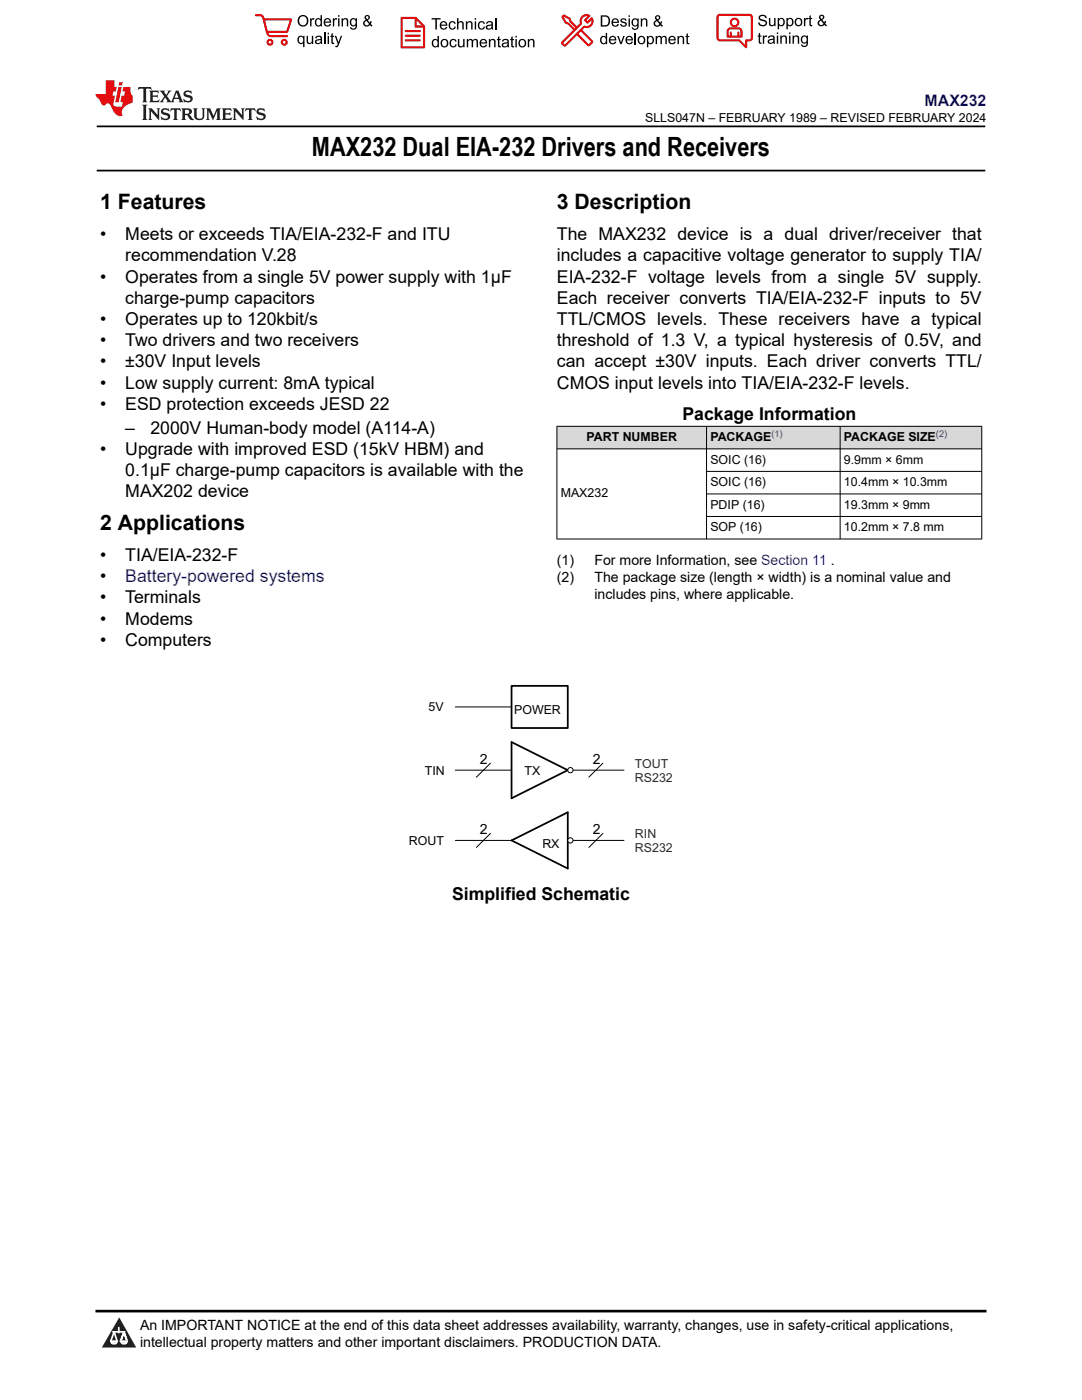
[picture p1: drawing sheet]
<svg xmlns="http://www.w3.org/2000/svg" width="216mm" height="279mm" viewBox="0 0 216 279" stroke-linecap="round" stroke-linejoin="round" font-family="sans-serif">
<path d="M19.3 25.2h177.3M19.3 34h177.3" fill="none" stroke="#000" stroke-width=".35"/>
<g fill="#d8d8d8">
<path d="M111.1 85.1h84.8v4.5h-84.8z" fill-rule="evenodd"/>
<path d="M111.2 85.1h29.7v4.4h-29.7z" fill-rule="evenodd"/>
<path d="M141 85.1h26.6v4.4h-26.6z" fill-rule="evenodd"/>
<path d="M167.7 85.1h28.1v4.4h-28.1z" fill-rule="evenodd"/>
</g>
<path d="M111.1 85.1h84.9M111.1 89.6h84.9M111.1 85v22.6M141 85v22.6M141 94.1h55M141 98.6h55M167.6 85v22.6M195.9 85v22.6M141 103.1h55M196 107.6h-84.9" fill="none" stroke="#000" stroke-width=".2"/>
<path d="M102.1 148.1l11.2 5.6-11.2 5.6zM102.1 167.7l11.2-5.6v11.2z" fill="none" stroke="#000" stroke-width=".35"/>
<path d="M102.1 136.9h11.2v8.4h-11.2z" fill-rule="evenodd" fill="#fff"/>
<path d="M102.1 136.9h11.2v8.4h-11.2z" fill="none" stroke="#000" stroke-width=".35"/>
<path d="M90.9 141.1h11.2M90.9 153.7h11.2M97.9 152.3l-2.8 2.8M113.3 153.7h11.2M120.3 152.3l-2.8 2.8M90.9 167.7h11.2M97.9 166.3l-2.8 2.8M113.3 167.7h11.2M120.3 166.3l-2.8 2.8" fill="none" stroke="#000" stroke-width=".2"/>
<circle cx="113.8" cy="153.7" r=".53" fill="#fff"/>
<circle cx="113.8" cy="153.7" r=".53" fill="none" stroke="#000" stroke-width=".2"/>
<circle cx="113.8" cy="167.7" r=".53" fill="#fff"/>
<circle cx="113.8" cy="167.7" r=".53" fill="none" stroke="#000" stroke-width=".2"/>
<path d="M0 0h215.9v23.8h-215.9z" fill-rule="evenodd" fill="#fff"/>
<path d="M27.7 17.4l-.2 .6 .5-.3h.6v.1v2.2l-.2 .4h1l-.2-.4v-2.2v-.1h.5l.5 .3-.1-.6zM29.8 18.1l.2 .4v1.5l-.2 .4h1.9l.1-.6a1.08 1.08 0 0 1-1.3 .2v-.7h.6l.4 .2v-.6l-.4 .2h-.6v-.6l.2-.1a1 1 0 0 1 1 .2l-.1-.5zM31.8 18.1l1 1.1-1 1.2h.9l-.2-.2 .4-.7 .5 .7-.2 .2h1.6l-.2-.2 .1-.4h1l.1 .4-.1 .2h.9l-.2-.3-.8-2h-.5l-1 2.2-.8-1.1 .9-1.1h-.8l.2 .2-.5 .7-.3-.7 .1-.2zM35.2 18.5l.4 1h-.8zM36.8 18.2a.65 .65 0 0 0-.2 .7 .65 .65 0 0 0 .6 .5l.7 .2 .1 .2a.79 .79 0 0 1-.7 .4 .79 .79 0 0 1-.7-.5l.1 .7 .2-.1a.93 .93 0 0 0 1.1 .1 .93 .93 0 0 0 .4-1 1.46 1.46 0 0 0-1.2-.6l-.1-.3a1.09 1.09 0 0 1 1.2 .2l-.2-.6-.1 .1-.6-.2zM28.4 20.9l.2 .4v2.3l-.2 .3h1l-.2-.3v-2.3l.2-.4zM29.6 21.6l.2 .4v1.6l-.2 .3h.8l-.3-.3v-1.4l1.7 1.8v-2l.2-.4h-.8l.2 .2 .1 1.1-1.2-1.3zM32.3 21.8a.65 .65 0 0 0-.2 .7 .65 .65 0 0 0 .7 .4l.6 .2 .1 .2a.79 .79 0 0 1-.7 .4 .79 .79 0 0 1-.7-.5l.1 .7 .2-.1a.93 .93 0 0 0 1.1 .1 .93 .93 0 0 0 .4-.9 1.46 1.46 0 0 0-1.2-.6l-.1-.4a1.09 1.09 0 0 1 1.2 .2l-.2-.6-.1 .1-.6-.1zM34.1 21.6l-.1 .7a.63 .63 0 0 1 .7-.4l.1 1.7-.3 .3h1l-.2-.3v-1.7a.66 .66 0 0 1 .8 .4l-.1-.7zM36.2 21.6l.2 .4v1.6l-.2 .3h.9l-.2-.2v-.7h.5l.1 .2a.79 .79 0 0 0 1.2 .6l-1-.9a.61 .61 0 0 0 .6-.6 .61 .61 0 0 0-.5-.6zM36.9 21.9h.2a.47 .47 0 0 1 .5 .1 .47 .47 0 0 1 .1 .5l-.2 .2h-.6zM38.5 21.6l.2 .2a2.27 2.27 0 0 0 .4 2 1.04 1.04 0 0 0 1.7-.7v-1.3l.2-.2h-.8l.2 .4v1.1a.6 .6 0 0 1-.6 .6 .6 .6 0 0 1-.6-.6v-1.1l.3-.4zM41.1 21.6l.2 .4v1.6l-.2 .3h.7l-.2-.3v-1.5l.9 1.9 .8-1.9v1.5l-.2 .3h1l-.3-.3v-1.6l.3-.4h-.8l-.7 1.5-.7-1.5zM44.3 21.6l.2 .4v1.6l-.2 .3h1.9l.1-.5a1.09 1.09 0 0 1-1.3 .1v-.6h.6l.4 .1v-.6l-.4 .2h-.6v-.6l.2-.1a1.01 1.01 0 0 1 1 .3l-.1-.6zM46.4 21.6l.3 .4v1.6l-.3 .3h.8l-.2-.3v-1.4l1.6 1.8v-2l.2-.4h-.7l.2 .2v1.1l-1.2-1.3zM49 21.6l-.1 .7a.63 .63 0 0 1 .8-.4v1.7l-.3 .3h1l-.2-.3v-1.7a.66 .66 0 0 1 .8 .4l-.1-.7zM51.4 21.8a.65 .65 0 0 0-.2 .7 .65 .65 0 0 0 .6 .4l.6 .2 .2 .2a.79 .79 0 0 1-.8 .4 .79 .79 0 0 1-.6-.5l.1 .7 .2-.1a.93 .93 0 0 0 1 .1 .93 .93 0 0 0 .5-.9 1.46 1.46 0 0 0-1.3-.6l-.1-.4a1.09 1.09 0 0 1 1.3 .2l-.2-.6-.2 .1-.5-.1z" fill="#231f20"/>
<path d="M21.1 16v2.8h-2.1l.1 .3 .9 1a.95 .95 0 0 0 .9 .9 .59 .59 0 0 1 .6-.4 .59 .59 0 0 1 .5 .4l.4 .8a1.59 1.59 0 0 0 2.1 1.3 1.61 1.61 0 0 1 1-2.2l1-.4-.1-1.5a1.59 1.59 0 0 1-.4-1.6h-1.4l-.2 .9h.5l-.1 .8h-.5l-.2 1v.2l.4 .1-.2 .9h-.6a.73 .73 0 0 1-1.1-.7l.3-1.5h-.5l.2-.8h.5l.2-.9h-.5v-1.4zM23.6 17.4l-.6 3h.7l.6-3zM23.8 16.4l-.1 .7h.7l.1-.7z" fill="#ed1c24"/>
<g fill="#000">
<path d="M59.4 4.2a1.12 1.12 0 0 1 2.2 0 1.12 1.12 0 0 1-2.2 0zM59.9 3.5a.89 .89 0 0 0-.1 1.1 .89 .89 0 0 0 1.1 .4 .88 .88 0 0 0 .3-1.3 .88 .88 0 0 0-1.3-.2z" fill-rule="evenodd"/>
<path d="M59.5 7.3l.5-.2 .5 .3v-.3h.3v2.3h-.3v-.8a.74 .74 0 0 1-1 0 .74 .74 0 0 1-.1-1zM59.8 7.5a.57 .57 0 0 0-.2 .7 .57 .57 0 0 0 .8 .2 .57 .57 0 0 0 .1-.7 .57 .57 0 0 0-.7-.2z" fill-rule="evenodd"/>
<path d="M61.9 3.6h.2v.3l.2-.2 .3-.1 .2 .1-.1 .3a.36 .36 0 0 0-.5 0 .36 .36 0 0 0 0 .4v.9h-.3z" fill-rule="evenodd"/>
<path d="M61.2 7.1h.3v.9a.41 .41 0 0 0 .4 .6 .41 .41 0 0 0 .3-.6v-.9h.3v1.7h-.2v-.3a.58 .58 0 0 1-.7 .3 .58 .58 0 0 1-.4-.6z" fill-rule="evenodd"/>
<path d="M63 3.8l.5-.2 .5 .2v-.8h.2v2.3h-.2v-.2a.75 .75 0 0 1-1-.1 .75 .75 0 0 1-.1-1zM63.2 4a.57 .57 0 0 0-.1 .7 .57 .57 0 0 0 .8 .2 .57 .57 0 0 0 .1-.7 .57 .57 0 0 0-.8-.2z" fill-rule="evenodd"/>
<path d="M63 7.3a.74 .74 0 0 1 1-.1 .74 .74 0 0 1 .3 .9v.7h-.3v-.2a.57 .57 0 0 1-.8 .2 .57 .57 0 0 1-.2-.8l1-.3a.41 .41 0 0 0-.4-.4 .41 .41 0 0 0-.4 .4l-.3-.1zM63.2 8.2a.35 .35 0 0 0 .2 .5 .35 .35 0 0 0 .5-.3l.1-.4z" fill-rule="evenodd"/>
<path d="M65.4 6.5h.3v.3h-.3zM65.4 7.1h.3v1.7h-.3z" fill-rule="evenodd"/>
<path d="M64.8 3.8a.76 .76 0 0 1 .9-.1 .76 .76 0 0 1 .4 .8h-1.2a.47 .47 0 0 0 .3 .6 .47 .47 0 0 0 .6-.4l.3 .1a.82 .82 0 0 1-1.3 .3 .82 .82 0 0 1 0-1.3zM65 4l-.1 .3h.9l-.3-.4z" fill-rule="evenodd"/>
<path d="M66.4 3.6h.3v.3l.1-.2 .4-.1 .1 .1-.1 .3a.36 .36 0 0 0-.4 0 .36 .36 0 0 0-.1 .4v.9h-.3z" fill-rule="evenodd"/>
<path d="M66.1 6.7l.3-.1v.5h.3v.3h-.3v.9l.1 .2h.2v.3a.41 .41 0 0 1-.4-.1 .41 .41 0 0 1-.2-.4v-.9h-.2v-.3h.2z" fill-rule="evenodd"/>
<path d="M66.8 7.1h.3l.4 1.4 .5-1.4h.3l-.6 1.7a.57 .57 0 0 1-.8 .6v-.3a.37 .37 0 0 0 .5-.3z" fill-rule="evenodd"/>
<path d="M67.5 3h.2v.3h-.2zM67.5 3.6h.2v1.7h-.2z" fill-rule="evenodd"/>
<path d="M68.2 3.6h.2v.3a.58 .58 0 0 1 .7-.3 .58 .58 0 0 1 .4 .7v1h-.3v-1a.4 .4 0 0 0-.4-.5 .4 .4 0 0 0-.4 .6v.9h-.2z" fill-rule="evenodd"/>
<path d="M70 3.8l.5-.2 .5 .2v-.2h.2v1.5a.71 .71 0 0 1-.5 .8 .71 .71 0 0 1-.8-.5h.2a.46 .46 0 0 0 .6 .3 .46 .46 0 0 0 .3-.6 .78 .78 0 0 1-1.1-.2 .78 .78 0 0 1 .1-1.1zM70.2 4a.53 .53 0 0 0-.1 .8 .53 .53 0 0 0 .8 0 .54 .54 0 0 0 0-.7 .54 .54 0 0 0-.7-.1z" fill-rule="evenodd"/>
<path d="M72.9 3.1a.53 .53 0 0 1 .8 .1 .53 .53 0 0 1-.3 .8l.4 .5 .1-.3 .3 .1-.2 .5 .3 .3-.2 .2-.3-.3a.71 .71 0 0 1-1.2 .1 .71 .71 0 0 1 .4-1.1l-.3-.5zM73 3.5a.3 .3 0 0 0 .6 0 .3 .3 0 0 0-.6 0zM72.9 4.3a.45 .45 0 0 0 0 .7 .45 .45 0 0 0 .7-.2l-.5-.6z" fill-rule="evenodd"/>
<path d="M86.1 3.6h1.8v.3h-.7v2h-.3v-2h-.8z" fill-rule="evenodd"/>
<path d="M86.3 8l.5-.2 .5 .2v-.8h.3v2.2h-.3v-.2a.76 .76 0 0 1-1 0 .76 .76 0 0 1-.1-1zM86.6 8.1a.58 .58 0 0 0-.2 .8 .58 .58 0 0 0 .8 .2 .58 .58 0 0 0 .1-.8 .58 .58 0 0 0-.7-.2z" fill-rule="evenodd"/>
<path d="M88.2 7.9a.81 .81 0 0 1 1.1 .2 .81 .81 0 0 1-.2 1.1 .81 .81 0 0 1-1.1-.1l-.1-.8zM88.3 8.1a.57 .57 0 0 0 0 .9 .57 .57 0 0 0 .8 0 .57 .57 0 0 0 0-.8 .57 .57 0 0 0-.8-.1z" fill-rule="evenodd"/>
<path d="M88 4.4a.77 .77 0 0 1 .9-.1 .77 .77 0 0 1 .4 .8h-1.3a.48 .48 0 0 0 .4 .6 .48 .48 0 0 0 .6-.3h.3a.83 .83 0 0 1-1.3 .4 .83 .83 0 0 1 0-1.4zM88.2 4.6l-.2 .3h1l-.3-.4z" fill-rule="evenodd"/>
<path d="M89.7 4.4a.7 .7 0 0 1 1.2 .3l-.2 .1a.45 .45 0 0 0-.6-.3 .45 .45 0 0 0-.3 .6 .45 .45 0 0 0 .3 .6 .45 .45 0 0 0 .6-.4h.3a.76 .76 0 0 1-1.1 .6 .76 .76 0 0 1-.3-1.1z" fill-rule="evenodd"/>
<path d="M89.9 8a.7 .7 0 0 1 1.2 .3h-.3a.45 .45 0 0 0-.5-.3 .45 .45 0 0 0-.3 .6 .45 .45 0 0 0 .3 .6 .45 .45 0 0 0 .6-.4l.2 .1a.76 .76 0 0 1-1 .5 .76 .76 0 0 1-.4-1.1z" fill-rule="evenodd"/>
<path d="M91.2 3.6h.3v.8a.59 .59 0 0 1 .7-.2 .59 .59 0 0 1 .3 .7v1h-.2v-1a.4 .4 0 0 0-.5-.4 .4 .4 0 0 0-.3 .5v.9h-.3z" fill-rule="evenodd"/>
<path d="M91.4 7.8h.2v.9a.41 .41 0 0 0 .5 .5 .41 .41 0 0 0 .3-.5v-.9h.3v1.6h-.3v-.2a.58 .58 0 0 1-.7 .3 .58 .58 0 0 1-.3-.7z" fill-rule="evenodd"/>
<path d="M93 4.2h.2v.3a.59 .59 0 0 1 .7-.3 .59 .59 0 0 1 .4 .7v1h-.3v-1a.41 .41 0 0 0-.4-.5 .41 .41 0 0 0-.4 .6v.9h-.2z" fill-rule="evenodd"/>
<path d="M93.1 7.8h.3v.2a.56 .56 0 0 1 1 0 .54 .54 0 0 1 .6-.2 .54 .54 0 0 1 .4 .5v1.1h-.3v-1a.34 .34 0 0 0-.3-.4 .34 .34 0 0 0-.4 .3v1.1h-.3v-1a.38 .38 0 0 0-.5-.4 .38 .38 0 0 0-.2 .6v.8h-.3z" fill-rule="evenodd"/>
<path d="M94.7 3.6h.3v.3h-.3zM94.7 4.2h.3v1.7h-.3z" fill-rule="evenodd"/>
<path d="M95.5 4.4a.7 .7 0 0 1 1.3 .3l-.3 .1a.45 .45 0 0 0-.6-.3 .45 .45 0 0 0-.3 .6 .45 .45 0 0 0 .3 .6 .45 .45 0 0 0 .6-.4h.3a.76 .76 0 0 1-1.1 .6 .76 .76 0 0 1-.3-1.1z" fill-rule="evenodd"/>
<path d="M95.9 8a.77 .77 0 0 1 .9-.2 .77 .77 0 0 1 .4 .9h-1.2a.48 .48 0 0 0 .3 .5 .48 .48 0 0 0 .6-.3h.3a.83 .83 0 0 1-1.3 .4 .83 .83 0 0 1 0-1.3zM96.1 8.1l-.1 .4h.9l-.2-.5z" fill-rule="evenodd"/>
<path d="M97.5 7.8h.3v.2a.59 .59 0 0 1 .7-.2 .59 .59 0 0 1 .4 .6v1h-.3v-1a.41 .41 0 0 0-.5-.4 .41 .41 0 0 0-.3 .5v.9h-.3z" fill-rule="evenodd"/>
<path d="M97.1 4.4a.74 .74 0 0 1 1-.1 .74 .74 0 0 1 .3 .9v.7h-.3v-.2a.59 .59 0 0 1-.8 .2 .59 .59 0 0 1-.3-.8l1.1-.3a.42 .42 0 0 0-.4-.4 .42 .42 0 0 0-.5 .4l-.2-.1zM97.3 5.3a.36 .36 0 0 0 .2 .5 .36 .36 0 0 0 .5-.2l.1-.5z" fill-rule="evenodd"/>
<path d="M99.4 7.4l.2-.2v.6h.3v.2h-.3v1l.1 .2h.2l.1 .2a.41 .41 0 0 1-.5 0 .41 .41 0 0 1-.1-.4v-1h-.2v-.2h.2z" fill-rule="evenodd"/>
<path d="M100.3 8a.74 .74 0 0 1 .9-.2 .74 .74 0 0 1 .3 .9l.1 .7h-.3v-.2a.59 .59 0 0 1-.8 .3 .59 .59 0 0 1-.3-.8l1-.3a.42 .42 0 0 0-.3-.4 .42 .42 0 0 0-.5 .3h-.3zM100.5 8.8a.36 .36 0 0 0 .1 .5 .36 .36 0 0 0 .5-.2l.2-.5z" fill-rule="evenodd"/>
<path d="M102 7.4l.3-.2v.6h.3v.2h-.3v1l.1 .2h.2v.2a.41 .41 0 0 1-.5 0 .41 .41 0 0 1-.1-.4v-1h-.2v-.2h.2z" fill-rule="evenodd"/>
<path d="M102.8 7.2h.3v.3h-.3zM102.8 7.8h.3v1.6h-.3z" fill-rule="evenodd"/>
<path d="M103.7 7.9a.81 .81 0 0 1 1.1 .2 .81 .81 0 0 1-.1 1.1 .81 .81 0 0 1-1.2-.1v-.8zM103.9 8.1a.57 .57 0 0 0-.1 .9 .57 .57 0 0 0 .8 0 .57 .57 0 0 0 0-.8 .57 .57 0 0 0-.7-.1z" fill-rule="evenodd"/>
<path d="M105.3 7.8h.3v.2a.59 .59 0 0 1 .7-.2 .59 .59 0 0 1 .4 .6v1h-.3v-1a.41 .41 0 0 0-.5-.4 .41 .41 0 0 0-.3 .5v.9h-.3z" fill-rule="evenodd"/>
<path d="M119.9 3.1h.7a1.12 1.12 0 0 1 1.1 1.1 1.12 1.12 0 0 1-1 1.1h-.8zM120.2 3.3v1.7h.4a.86 .86 0 0 0 .8-.8 .86 .86 0 0 0-.8-.9z" fill-rule="evenodd"/>
<path d="M119.9 7.4l.5-.3 .5 .3v-.8h.2v2.2h-.2v-.2a.75 .75 0 0 1-1 0 .75 .75 0 0 1-.1-1zM120.1 7.5a.57 .57 0 0 0-.1 .8 .57 .57 0 0 0 .8 .2 .57 .57 0 0 0 .1-.8 .57 .57 0 0 0-.8-.2z" fill-rule="evenodd"/>
<path d="M121.7 7.4a.76 .76 0 0 1 .9-.2 .76 .76 0 0 1 .4 .9h-1.2a.47 .47 0 0 0 .3 .5 .47 .47 0 0 0 .6-.3h.3a.82 .82 0 0 1-1.3 .4 .82 .82 0 0 1 0-1.3zM121.9 7.5l-.1 .3h.9l-.3-.4z" fill-rule="evenodd"/>
<path d="M122.2 3.9a.76 .76 0 0 1 .9-.2 .76 .76 0 0 1 .4 .9h-1.2a.47 .47 0 0 0 .4 .5 .47 .47 0 0 0 .5-.3h.3a.82 .82 0 0 1-1.3 .4 .82 .82 0 0 1 0-1.3zM122.5 4l-.2 .3h.9l-.2-.4z" fill-rule="evenodd"/>
<path d="M123.9 3.8a.71 .71 0 0 1 1.1 .3h-.2a.32 .32 0 0 0-.4-.3 .32 .32 0 0 0-.3 .4h.1a.75 .75 0 0 1 .9 .8 .72 .72 0 0 1-.7 .3 .72 .72 0 0 1-.7-.5h.3a.36 .36 0 0 0 .4 .4 .36 .36 0 0 0 .3-.5 .8 .8 0 0 1-.9-.7z" fill-rule="evenodd"/>
<path d="M123.2 7.2h.3l.4 1.3 .5-1.3h.3l-.7 1.6h-.2z" fill-rule="evenodd"/>
<path d="M125.4 3.1h.3v.3h-.3zM125.4 3.7h.3v1.6h-.3z" fill-rule="evenodd"/>
<path d="M125 7.4a.76 .76 0 0 1 .9-.2 .76 .76 0 0 1 .4 .9h-1.2a.47 .47 0 0 0 .3 .5 .47 .47 0 0 0 .6-.3h.3a.82 .82 0 0 1-1.3 .4 .82 .82 0 0 1 0-1.3zM125.2 7.5l-.1 .3h.9l-.2-.4z" fill-rule="evenodd"/>
<path d="M126.2 3.9l.5-.3 .5 .3v-.2h.2v1.4a.71 .71 0 0 1-.5 .8 .71 .71 0 0 1-.8-.5l.2 .1a.46 .46 0 0 0 .6 .2 .46 .46 0 0 0 .3-.6 .78 .78 0 0 1-1.1-.1 .78 .78 0 0 1 .1-1.1zM126.4 4a.53 .53 0 0 0-.1 .8 .53 .53 0 0 0 .8 0 .54 .54 0 0 0 0-.7 .54 .54 0 0 0-.7-.1z" fill-rule="evenodd"/>
<path d="M127.5 7.3a.8 .8 0 0 1 1.1 .2 .8 .8 0 0 1-.1 1.1 .8 .8 0 0 1-1.2-.1v-.8zM127.7 7.5a.56 .56 0 0 0-.1 .9 .56 .56 0 0 0 .8-.1 .56 .56 0 0 0 0-.7 .56 .56 0 0 0-.7-.1z" fill-rule="evenodd"/>
<path d="M127.9 3.7h.2v.2a.58 .58 0 0 1 .7-.2 .58 .58 0 0 1 .4 .6v1h-.3v-1a.4 .4 0 0 0-.4-.4 .4 .4 0 0 0-.4 .5v.9h-.2z" fill-rule="evenodd"/>
<path d="M129.1 7.2h.2v.2a.72 .72 0 0 1 1-.1 .72 .72 0 0 1 .2 1 .64 .64 0 0 1-.5 .5 .64 .64 0 0 1-.6-.2v.8h-.3zM129.5 7.5a.56 .56 0 0 0-.2 .8 .56 .56 0 0 0 .8 .2 .56 .56 0 0 0 .1-.8 .56 .56 0 0 0-.7-.2z" fill-rule="evenodd"/>
<path d="M130.8 7.2h.3v.2a.55 .55 0 0 1 .9 0 .53 .53 0 0 1 .6-.3 .53 .53 0 0 1 .4 .6v1.1h-.2v-1a.34 .34 0 0 0-.3-.4 .34 .34 0 0 0-.4 .3v1.1h-.3v-1a.37 .37 0 0 0-.5-.4 .37 .37 0 0 0-.2 .6v.8h-.3z" fill-rule="evenodd"/>
<path d="M130.8 3.2a.53 .53 0 0 1 .9 .1 .53 .53 0 0 1-.4 .8l.4 .5 .2-.4 .2 .1-.2 .5 .4 .3-.2 .3-.3-.4a.71 .71 0 0 1-1.2 .1 .71 .71 0 0 1 .3-1.1l-.2-.5zM130.9 3.6a.3 .3 0 0 0 .6 0 .3 .3 0 0 0-.6 0zM130.9 4.3a.45 .45 0 0 0 0 .7 .45 .45 0 0 0 .7-.2l-.5-.6z" fill-rule="evenodd"/>
<path d="M133.6 7.4a.76 .76 0 0 1 .9-.2 .76 .76 0 0 1 .3 .9h-1.2a.47 .47 0 0 0 .4 .5 .47 .47 0 0 0 .6-.3h.2a.82 .82 0 0 1-1.2 .4 .82 .82 0 0 1 0-1.3zM133.8 7.5l-.2 .3h1l-.3-.4z" fill-rule="evenodd"/>
<path d="M135.2 7.2h.2v.2a.58 .58 0 0 1 .7-.2 .58 .58 0 0 1 .4 .6v1h-.3v-1a.4 .4 0 0 0-.4-.4 .4 .4 0 0 0-.3 .5v.9h-.3z" fill-rule="evenodd"/>
<path d="M137 6.8l.3-.2v.6h.2v.2h-.2v1v.2h.2l.1 .2a.41 .41 0 0 1-.5 0 .41 .41 0 0 1-.1-.5v-.9h-.2v-.2h.2z" fill-rule="evenodd"/>
<path d="M151.6 3.1a.88 .88 0 0 1 1.4 .5h-.3a.49 .49 0 0 0-.5-.5 .49 .49 0 0 0-.5 .6l.1 .1a1.06 1.06 0 0 1 1.2 1 .95 .95 0 0 1-.9 .4 .95 .95 0 0 1-.8-.7h.3a.58 .58 0 0 0 .6 .5 .58 .58 0 0 0 .5-.6l-.2-.1a.95 .95 0 0 1-1.1-.9z" fill-rule="evenodd"/>
<path d="M151.4 6.7l.3-.2v.6h.2v.2h-.2v1v.2h.2l.1 .2a.41 .41 0 0 1-.5 0 .41 .41 0 0 1-.1-.5v-.9h-.2v-.2h.2z" fill-rule="evenodd"/>
<path d="M152.2 7.1h.3v.2l.1-.2h.4h.1l-.1 .3a.36 .36 0 0 0-.4 0 .36 .36 0 0 0-.1 .5v.8h-.3z" fill-rule="evenodd"/>
<path d="M153.3 7.3a.74 .74 0 0 1 1-.2 .74 .74 0 0 1 .3 .9l.1 .7h-.3l-.1-.2a.57 .57 0 0 1-.8 .3 .57 .57 0 0 1-.1-.9l.9-.2a.41 .41 0 0 0-.4-.4 .41 .41 0 0 0-.4 .3h-.3zM153.5 8.1a.35 .35 0 0 0 .2 .5 .35 .35 0 0 0 .5-.2l.1-.5z" fill-rule="evenodd"/>
<path d="M153.4 3.6h.3v.9a.41 .41 0 0 0 .4 .5 .41 .41 0 0 0 .4-.5v-.9h.2v1.6h-.2v-.2a.58 .58 0 0 1-.7 .2 .58 .58 0 0 1-.4-.6z" fill-rule="evenodd"/>
<path d="M155 6.5h.3v.3h-.3zM155 7.1h.3v1.6h-.3z" fill-rule="evenodd"/>
<path d="M155.2 3.6h.2v.2a.72 .72 0 0 1 1-.1 .72 .72 0 0 1 .2 1 .64 .64 0 0 1-.5 .5 .64 .64 0 0 1-.6-.2v.8h-.3zM155.6 3.9a.56 .56 0 0 0-.2 .8 .56 .56 0 0 0 .8 .2 .56 .56 0 0 0 .1-.8 .56 .56 0 0 0-.7-.2z" fill-rule="evenodd"/>
<path d="M155.7 7.1h.3v.2a.58 .58 0 0 1 .7-.2 .58 .58 0 0 1 .3 .6v1h-.3v-1a.4 .4 0 0 0-.4-.4 .4 .4 0 0 0-.3 .5v.9h-.3z" fill-rule="evenodd"/>
<path d="M156.9 3.6h.3v.2a.72 .72 0 0 1 .9-.1 .72 .72 0 0 1 .2 1 .64 .64 0 0 1-.4 .5 .64 .64 0 0 1-.7-.2v.8h-.3zM157.3 3.9a.56 .56 0 0 0-.1 .8 .56 .56 0 0 0 .7 .2 .56 .56 0 0 0 .2-.8 .56 .56 0 0 0-.8-.2z" fill-rule="evenodd"/>
<path d="M157.4 6.5h.3v.3h-.3zM157.4 7.1h.3v1.6h-.3z" fill-rule="evenodd"/>
<path d="M158.1 7.1h.3v.2a.58 .58 0 0 1 .7-.2 .58 .58 0 0 1 .4 .6v1h-.3v-1a.4 .4 0 0 0-.5-.4 .4 .4 0 0 0-.3 .5v.9h-.3z" fill-rule="evenodd"/>
<path d="M158.8 3.7a.8 .8 0 0 1 1.1 .2 .8 .8 0 0 1-.1 1.1 .8 .8 0 0 1-1.1-.1l-.1-.8zM159 3.9a.56 .56 0 0 0-.1 .9 .56 .56 0 0 0 .9 0 .56 .56 0 0 0-.1-.8 .56 .56 0 0 0-.7-.1z" fill-rule="evenodd"/>
<path d="M160 7.3l.5-.2 .5 .2v-.2h.2v1.4a.71 .71 0 0 1-.5 .9 .71 .71 0 0 1-.9-.5h.3a.46 .46 0 0 0 .6 .2 .46 .46 0 0 0 .2-.6 .78 .78 0 0 1-1-.1 .78 .78 0 0 1 .1-1.1zM160.2 7.4a.53 .53 0 0 0-.1 .8 .53 .53 0 0 0 .8 0 .54 .54 0 0 0 0-.7 .54 .54 0 0 0-.7-.1z" fill-rule="evenodd"/>
<path d="M160.4 3.6h.3v.2l.1-.2h.4h.1l-.1 .3a.36 .36 0 0 0-.4 0 .36 .36 0 0 0-.1 .5v.8h-.3z" fill-rule="evenodd"/>
<path d="M161.5 3.2l.3-.2v.6h.3v.2h-.3v1v.2h.3v.2a.41 .41 0 0 1-.5 0 .41 .41 0 0 1-.1-.5v-.9h-.2v-.2h.2z" fill-rule="evenodd"/>
<path d="M163.6 3.1a.53 .53 0 0 1 .8 .1 .53 .53 0 0 1-.3 .8l.4 .5 .1-.3h.3l-.2 .5 .3 .3-.2 .3-.3-.3a.71 .71 0 0 1-1.2 .1 .71 .71 0 0 1 .4-1.2l-.3-.5zM163.7 3.5a.3 .3 0 0 0 .5 0 .3 .3 0 0 0-.5 0zM163.6 4.2a.45 .45 0 0 0 0 .8 .45 .45 0 0 0 .7-.3l-.5-.6z" fill-rule="evenodd"/>
</g>
<path d="M64.8 6.5v2.3M98.9 3.6v2.3M126.8 6.6v2.2" fill="none" stroke="#000" stroke-width=".28"/>
<g fill="none" stroke="#de0000" stroke-width=".42">
<path d="M51.1 3l1 .1a1.4 1.4 0 0 1 .6 1.2l.7 2.5a.95 .95 0 0 0 1.1 .4h2.8M52.7 3.9h5.4l-.8 2.4h-4M80.1 3.6h2.8v1.7h1.7v4.2h-4.5zM81 7.1h2.8M81 6.2h2.8M81 8.1h2.8M82.9 3.6l1.7 1.7M115.1 5.5l-1.3-1.2-.1-.5-1.2-.7-.3 .3 .7 1.1 .5 .2 1.3 1.3M115.9 6l2.2 2.2v.3l-.5 .5h-.3l-2.2-2.2zM115.9 6l.7-.7a1.19 1.19 0 0 0 1.3-.3 1.19 1.19 0 0 0 .2-1.4l-.9 .9-.4-.5 .8-.8a1.19 1.19 0 0 0-1.4 .1 1.19 1.19 0 0 0-.2 1.4l-3.8 3.7v.3l.3 .3h.3l2.3-2.2M143.2 3.2l.4-.2h6l.4 .2v4.4l-.2 .4-.9 .1v1.3l-1.4-1.3h-3.9l-.4-.3zM145.4 5.8l.4-.1h1.6a.61 .61 0 0 1 .6 .6v1h-2.8v-1z"/>
<path d="M145.8 6.5v.8M147.3 6.5v.8"/>
<circle cx="53.9" cy="8.4" r=".49"/>
<circle cx="56.7" cy="8.4" r=".49"/>
<circle cx="146.6" cy="4.5" r=".75"/>
</g>
<path d="M0 261.4h215.9v18h-215.9z" fill-rule="evenodd" fill="#fff"/>
<path d="M23.8 262.9l3.4 6h-6.9z" fill="#231f20"/>
<path d="M22.1 267.7h1.3l-.4 .5h-.3a.55 .55 0 0 1-.6-.5z" fill-rule="evenodd" fill="#fff"/>
<path d="M22.1 267.7h1.3l-.4 .5h-.3a.55 .55 0 0 1-.6-.5z" fill="none" stroke="#231f20" stroke-width=".34"/>
<path d="M22.1 267.7h1.3l-.4 .5h-.5zM22.6 265.8h.1M22.6 265.8h2.3zM23.7 265.9h.1M23.7 264.9v1zM24 267.7h.1" fill="none" stroke="#fff" stroke-width=".34"/>
<path d="M24.7 265.8l-.7 1.9z" fill="#fff"/>
<path d="M24.7 265.8l-.7 1.9z" fill="none" stroke="#fff" stroke-width=".34"/>
<path d="M24.7 265.8l.7 1.9z" fill="#fff"/>
<path d="M22.8 265.8l-.7 1.9zM22.8 265.8l.6 1.9zM24.7 265.8l.7 1.9zM25.3 267.7h.1" fill="none" stroke="#fff" stroke-width=".34"/>
<path d="M24.1 267.7h1.3a.65 .65 0 0 1-.6 .5 .65 .65 0 0 1-.7-.5z" fill-rule="evenodd" fill="#fff"/>
<path d="M24.1 267.7h1.3a.65 .65 0 0 1-.6 .5 .65 .65 0 0 1-.7-.5z" fill="none" stroke="#231f20" stroke-width=".34"/>
<path d="M24 267.7h.1M24.1 267.7h1.3l-.4 .5h-.5z" fill="none" stroke="#fff" stroke-width=".34"/>
<path d="M19 261.7h177.8" fill="none" stroke="#000" stroke-width=".53"/>
<text font-size="5.3" x="62.2" y="31.2">MAX232 Dual EIA-232 Drivers and Receivers</text>
<g font-size="4.2">
<text x="20" y="41.8">1 Features</text>
<text x="111.1" y="41.8">3 Description</text>
<text x="20" y="105.8">2 Applications</text>
</g>
<g font-size="3.5">
<text x="20" y="47.9">•</text>
<text x="25" y="47.9">Meets or exceeds TIA/EIA-232-F and ITU</text>
<text x="111.1" y="47.9">The MAX232 device is a dual driver/receiver that</text>
<text x="25" y="52.2">recommendation V.28</text>
<text x="111.1" y="52.2">includes a capacitive voltage generator to supply TIA/</text>
<text x="20" y="56.4">•</text>
<text x="25" y="56.4">Operates from a single 5V power supply with 1µF</text>
<text x="111.1" y="56.4">EIA-232-F voltage levels from a single 5V supply.</text>
<text x="20" y="64.9">•</text>
<text x="25" y="60.6">charge-pump capacitors</text>
<text x="25" y="64.9">Operates up to 120kbit/s</text>
<text x="111.1" y="60.6">Each receiver converts TIA/EIA-232-F inputs to 5V</text>
<text x="111.1" y="64.9">TTL/CMOS levels. These receivers have a typical</text>
<text x="20" y="69.1">•</text>
<text x="25" y="69.1">Two drivers and two receivers</text>
<text x="111.1" y="69.1">threshold of 1.3 V, a typical hysteresis of 0.5V, and</text>
<text x="20" y="73.3">•</text>
<text x="20" y="77.6">•</text>
<text x="25" y="73.3">±30V Input levels</text>
<text x="25" y="77.6">Low supply current: 8mA typical</text>
<text x="111.1" y="73.3">can accept ±30V inputs. Each driver converts TTL/</text>
<text x="111.1" y="77.6">CMOS input levels into TIA/EIA-232-F levels.</text>
<text x="20" y="81.8">•</text>
<text x="25" y="81.8">ESD protection exceeds JESD 22</text>
<text x="136.2" y="83.9">Package Information</text>
<text x="25" y="86.6">–</text>
<text x="30" y="86.6">2000V Human-body model (A114-A)</text>
<text x="20" y="90.8">•</text>
<text x="25" y="90.8">Upgrade with improved ESD (15kV HBM) and</text>
<text x="25" y="95">0.1µF charge-pump capacitors is available with the</text>
<text x="25" y="99.3">MAX202 device</text>
<text x="20" y="112">•</text>
<text x="25" y="112">TIA/EIA-232-F</text>
<text x="20" y="116.2">•</text>
<text x="20" y="120.4">•</text>
<text x="20" y="124.7">•</text>
<text x="25" y="120.4">Terminals</text>
<text x="25" y="124.7">Modems</text>
<text x="20" y="128.9">•</text>
<text x="25" y="128.9">Computers</text>
<text x="90.2" y="179.5">Simplified Schematic</text>
</g>
<text font-size="3.5" fill="#00f" x="25" y="116.2">Battery-powered systems</text>
<text font-size="3.2" fill="#00f" x="184.5" y="21.1">MAX232</text>
<g font-size="2.8">
<text x="111.1" y="112.7">(1)</text>
<text x="118.6" y="112.7">For more Information, see Section 11 .</text>
<text x="111.1" y="116.1">(2)</text>
<text x="118.6" y="116.1">The package size (length × width) is a nominal value and</text>
<text x="118.6" y="119.5">includes pins, where applicable.</text>
<text x="95.8" y="152.4">2</text>
<text x="118.3" y="152.4">2</text>
<text x="95.8" y="166.5">2</text>
<text x="118.3" y="166.5">2</text>
<text x="27.9" y="265.5">An IMPORTANT NOTICE at the end of this data sheet addresses availability, warranty, changes, use in safety-critical applications,</text>
<text x="27.9" y="268.9">intellectual property matters and other important disclaimers. PRODUCTION DATA.</text>
</g>
<g font-size="2.5">
<text x="128.7" y="24.3">SLLS047N – FEBRUARY 1989 – REVISED FEBRUARY 2024</text>
<text x="117" y="88">PART NUMBER</text>
<text x="141.8" y="88">PACKAGE</text>
<text x="168.4" y="88">PACKAGE SIZE</text>
<text x="141.8" y="92.5">SOIC (16)</text>
<text x="168.4" y="92.5">9.9mm × 6mm</text>
<text x="111.9" y="99.3">MAX232</text>
<text x="141.8" y="97">SOIC (16)</text>
<text x="141.8" y="101.5">PDIP (16)</text>
<text x="168.4" y="97">10.4mm × 10.3mm</text>
<text x="168.4" y="101.5">19.3mm × 9mm</text>
<text x="141.8" y="106">SOP (16)</text>
<text x="168.4" y="106">10.2mm × 7.8 mm</text>
<text x="85.5" y="142">5V</text>
<text x="102.6" y="142.4">POWER</text>
<text x="84.8" y="154.6">TIN</text>
<text x="104.6" y="154.6">TX</text>
<text x="81.6" y="168.6">ROUT</text>
<text x="108.2" y="169.2">RX</text>
</g>
<g font-size="2.5" fill="#2b292a">
<text x="126.7" y="153.2">TOUT</text>
<text x="126.7" y="156">RS232</text>
<text x="126.7" y="167.2">RIN</text>
<text x="126.7" y="170">RS232</text>
</g>
<g font-size="1.9" fill="#00f">
<text x="153.9" y="87.2">(1)</text>
<text x="186.7" y="87.2">(2)</text>
</g>
</svg>
